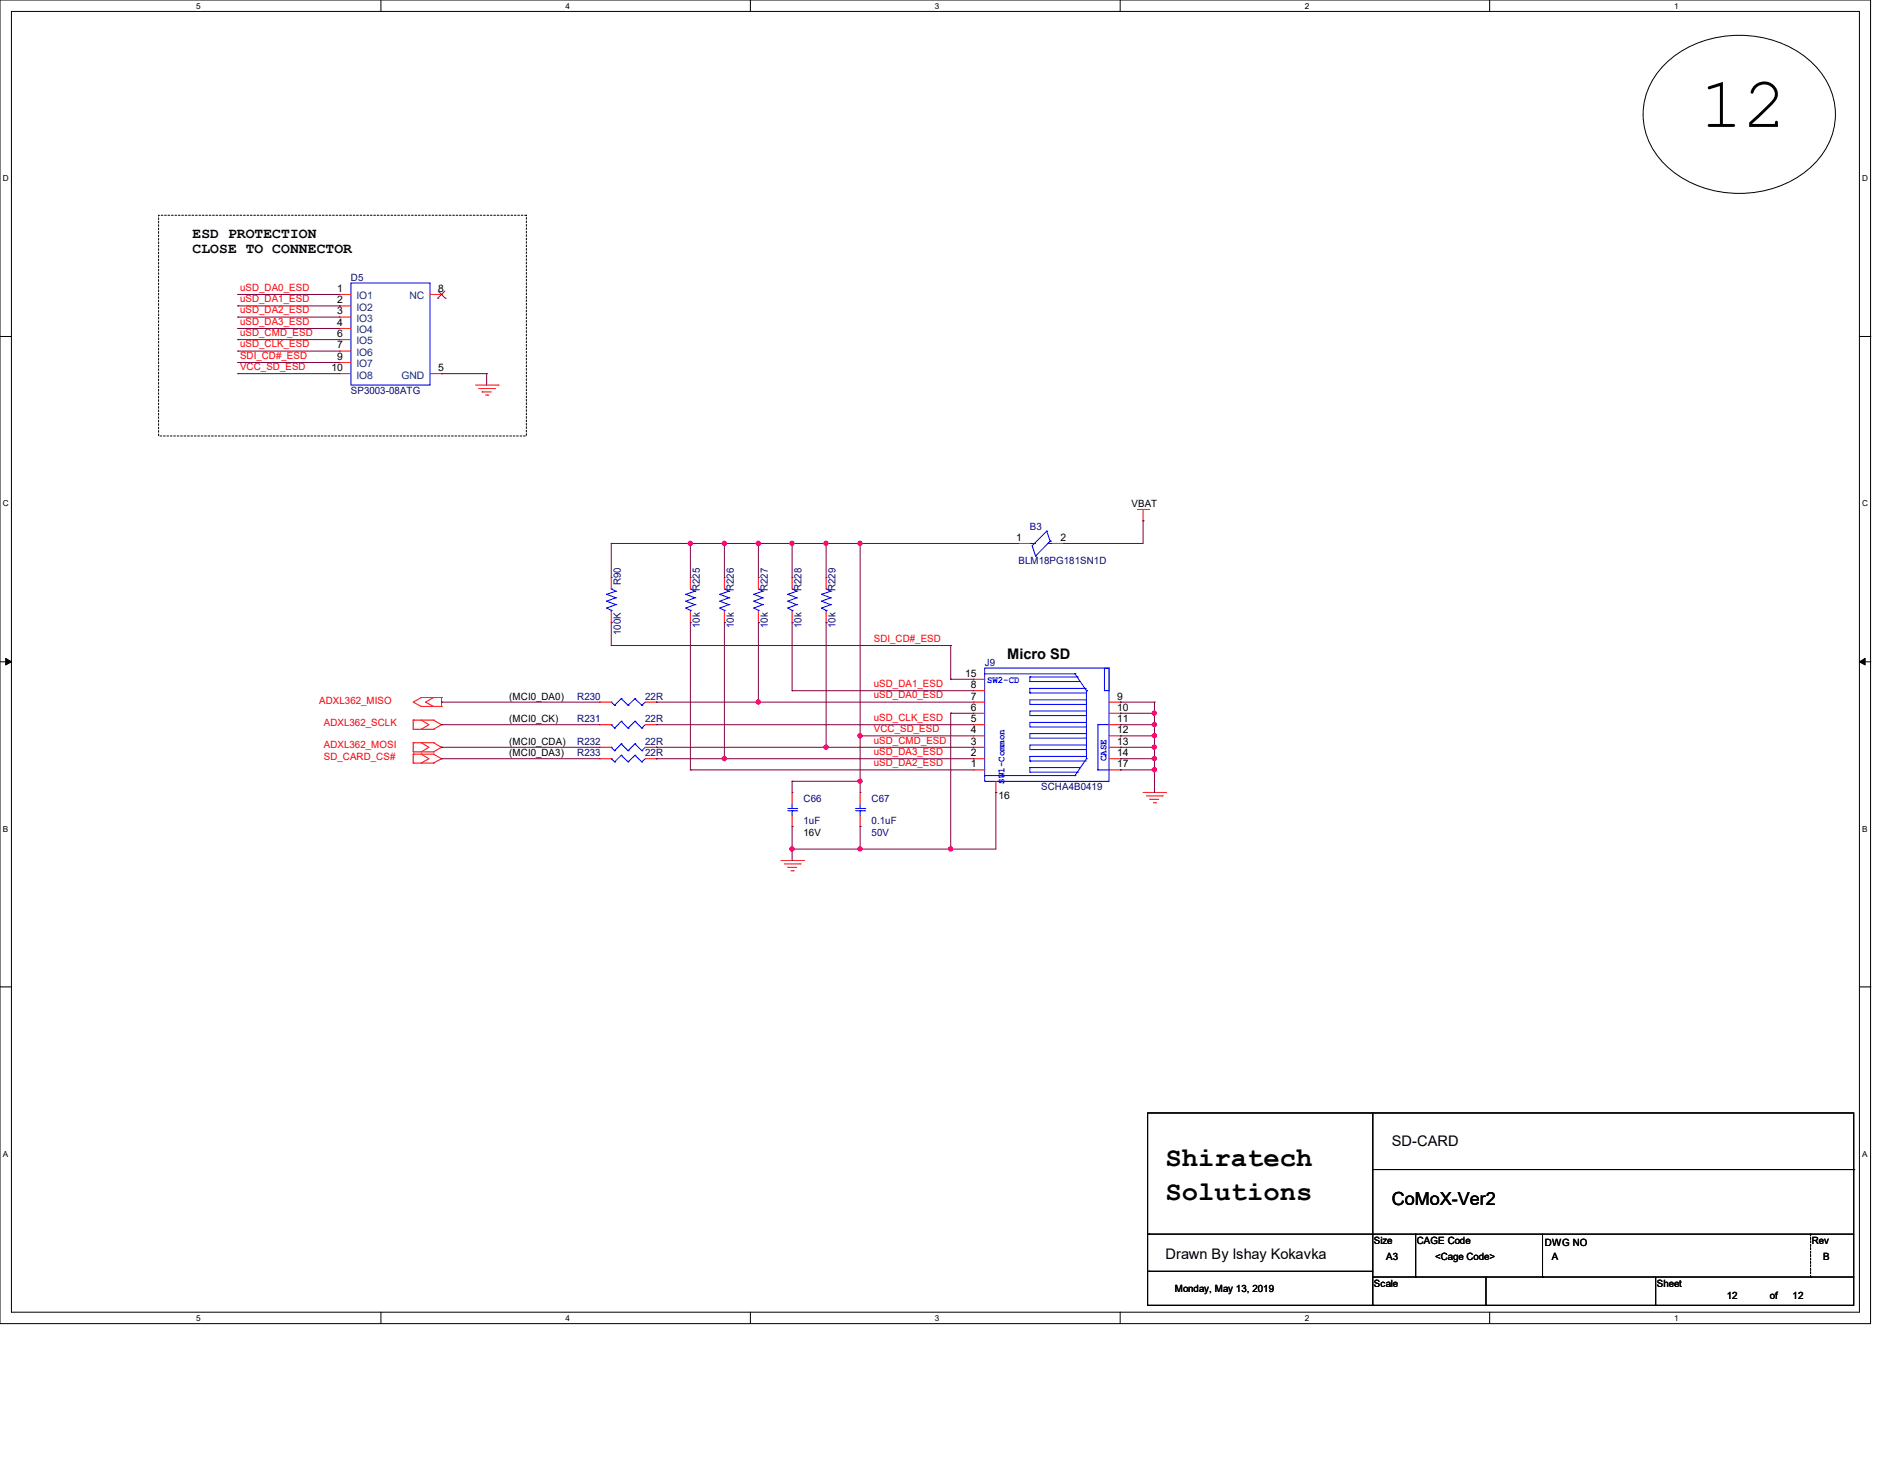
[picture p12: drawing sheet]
<svg xmlns="http://www.w3.org/2000/svg" width="279mm" height="216mm" viewBox="0 0 279 216" stroke-linecap="round" stroke-linejoin="round" font-family="sans-serif">
<path d="M0 0h277.1v196h-277.1zM1.7 1.7h273.8v192.6h-273.8z" fill="none" stroke="#000" stroke-width=".15"/>
<g fill="#fff">
<path d="M29 .2h.7v1.3h-.7z"/>
<path d="M29 194.5h.7v1.3h-.7z"/>
</g>
<path d="M56.4 0v1.7M56.4 194.3v1.7" fill="none" stroke="#000" stroke-width=".15"/>
<g fill="#fff">
<path d="M83.8 .2h.6v1.3h-.6z"/>
<path d="M83.8 194.5h.6v1.3h-.6z"/>
</g>
<path d="M111.2 0v1.7M111.2 194.3v1.7" fill="none" stroke="#000" stroke-width=".15"/>
<g fill="#fff">
<path d="M138.5 .2h.6v1.3h-.6z"/>
<path d="M138.5 194.5h.6v1.3h-.6z"/>
</g>
<path d="M165.9 0v1.7M165.9 194.3v1.7" fill="none" stroke="#000" stroke-width=".15"/>
<g fill="#fff">
<path d="M193.3 .2h.6v1.3h-.6z"/>
<path d="M193.3 194.5h.6v1.3h-.6z"/>
</g>
<path d="M220.7 0v1.7M220.7 194.3v1.7" fill="none" stroke="#000" stroke-width=".15"/>
<g fill="#fff">
<path d="M248 .2h.7v1.3h-.7z"/>
<path d="M248 194.5h.7v1.3h-.7z"/>
<path d="M.4 25.7h.9v1.4h-.9z"/>
<path d="M275.9 25.7h.8v1.4h-.8z"/>
<path d="M.4 73.9h.9v1.3h-.9z"/>
<path d="M275.9 73.9h.8v1.3h-.8z"/>
</g>
<path d="M0 49.8h1.7M275.5 49.8h1.7" fill="none" stroke="#000" stroke-width=".15"/>
<g fill="#fff">
<path d="M.4 122h.8v1.4h-.8z"/>
<path d="M275.9 122h.7v1.4h-.7z"/>
</g>
<path d="M0 98h1.7M275.5 98h1.7" fill="none" stroke="#000" stroke-width=".15"/>
<path d="M.8 97.5l.9 .5-.9 .5zM275.5 98l.8-.5v1z" fill="#000" stroke="#000" stroke-width=".15"/>
<g fill="#fff">
<path d="M.4 170.2h.8v1.3h-.8z"/>
<path d="M275.9 170.2h.7v1.3h-.7z"/>
</g>
<g fill="none" stroke="#000" stroke-width=".15">
<path d="M247.1 9.1a16.4 16.4 0 0 1 21.1 0 10.2 10.2 0 0 1 0 15.7 16.4 16.4 0 0 1-21.1 0 10.2 10.2 0 0 1 0-15.7zM0 146.1h1.7M275.5 146.1h1.7M170 164.8h104.6v28.5h-104.6zM203.4 173.2h71.2M203.4 164.8v28.5M274.6 173.2h.1M170.2 188.3h.1M170.2 182.8h.1M170.2 188.3h33.2M170.2 182.8h104.4M203.4 189.1h.1"/>
<path d="M203.4 193.3h.1M203.4 189.1h71.2M209.7 189.1h.1M209.7 182.8v6.3M220.1 193.3h.1M220.1 189.1v4.2M228.5 189.1h.1M228.5 182.8v6.3M245.3 193.3h.1M245.3 189.1v4.2"/>
</g>
<path d="M23.5 31.9h54.5v32.7h-54.5zM268.2 182.8v6.3M268.2 189.1h.1" fill="none" stroke="#000" stroke-width=".15" stroke-dasharray=".3"/>
<g fill="none" stroke="#f00" stroke-width=".15">
<path d="M50.3 43.6h.1M50.3 45.3h.1M50.3 46.9h.1M50.3 48.6h.1M50.3 50.3h.1M50.3 52h.1M50.3 53.7h.1M50.3 55.3h.1M50.3 43.6h1.7M50.3 45.3h1.7M50.3 46.9h1.7M50.3 48.6h1.7"/>
<path d="M50.3 50.3h1.7M50.3 52h1.7M50.3 53.7h1.7M50.3 55.3h1.7M63.7 43.6h1.7M63.7 55.3h1.7M65.4 43.6h.1M65.4 55.3h.1M70.4 57h3.4M70.9 57.5h2.4M71.4 58h.1M71.4 58h1.4"/>
<path d="M71.9 58.5h.4M72.3 58.5h.1M73.3 57.5h.1M73.8 57h.1M168.5 75.4h1.7M169.3 77.1h.1M169.3 75.4v1.7M170.2 75.4h.1M90.6 85.5h.1M90.6 92.2h.1M90.6 85.5v1.7M90.6 90.6v1.6"/>
<path d="M102.3 85.5h.1M102.3 92.2h.1M102.3 85.5v1.7M102.3 90.6v1.6M107.3 85.5h.1M107.3 92.2h.1M107.3 85.5v1.7M107.3 90.6v1.6M112.4 85.5h.1M112.4 92.2h.1M112.4 85.5v1.7M112.4 90.6v1.6"/>
<path d="M117.3 85.5h.1M117.3 92.2h.1M117.3 85.5v1.7M117.3 90.6v1.6M122.4 85.5h.1M122.4 92.2h.1M122.4 85.5v1.7M122.4 90.6v1.6M150.9 80.5h.1M150.9 80.5h1.7M155.9 80.5h1.7M157.6 80.5h.1"/>
<path d="M61.2 111.7h.1M61.2 113h.1M61.2 110h.1M61.2 111.3h.1M61.2 106.6h.1M61.2 108h.1M61.2 106.6v1.4M61.2 110v1.3M61.2 111.7v1.3M61.2 111.7h3M61.2 113h3M61.2 110h3"/>
<path d="M61.2 111.3h3M61.2 106.6h3M61.2 108h3M62.4 103.3h.1M62.4 104.6h.1M62.4 111.7h.1M62.4 113h.1M62.4 110h.1M62.4 111.3h.1M62.4 106.6h.1M62.4 108h.1M62.4 103.3l-1.2 .7 1.2 .6"/>
<path d="M62.4 103.3h3M62.4 104.6h3M62.4 111.7l1.1 .7-1.1 .6M62.4 110l1.1 .7-1.1 .6M62.4 106.6l1.1 .7-1.1 .7M64.2 103.3h.1M64.2 104.6h.1M64.2 111.7h.1M64.2 113h.1M64.2 110h.1M64.2 111.3h.1M64.2 106.6h.1"/>
<path d="M64.2 108h.1M64.2 103.3l-1.2 .7 1.2 .6M64.2 111.7l1.2 .7-1.2 .6M64.2 110l1.2 .7-1.2 .6M64.2 106.6l1.2 .7-1.2 .7M65.4 103.3h.1M65.4 104.6h.1M65.4 103.3v1.3M88.9 104h.1M88.9 107.3h.1M88.9 110.7h.1M88.9 112.4h.1"/>
<path d="M88.9 104h1.7M88.9 107.3h1.7M88.9 110.7h1.7M88.9 112.4h1.7M95.6 104h1.6M95.6 107.3h1.6M95.6 110.7h1.6M95.6 112.4h1.6M97.2 104h.1M97.2 107.3h.1M97.2 110.7h.1M97.2 112.4h.1"/>
<path d="M117.3 117.3h.1M117.3 117.3v1.7M127.4 117.3h.1M127.4 117.3v1.7M144.2 102.3h.1M144.2 107.3h.1M144.2 104h.1M144.2 105.6h.1M144.2 109h.1M144.2 110.7h.1M144.2 112.4h.1M144.2 114h.1"/>
<path d="M144.2 100.6h.1M144.2 104h1.7M144.2 107.3h1.7M144.2 110.7h1.7M144.2 102.3h1.7M144.2 105.6h1.7M144.2 109h1.7M144.2 112.4h1.7M144.2 114h1.7M144.2 100.6h1.7M147.5 117.3h.1M147.5 115.7v1.6"/>
<path d="M164.3 104h1.7M164.3 107.3h1.7M164.3 110.7h1.7M164.3 105.6h1.7M164.3 109h1.7M164.3 112.4h1.7M164.3 114h1.7M166 105.6h.1M166 104h.1M166 107.3h.1M166 109h.1M166 110.7h.1"/>
<path d="M166 112.4h.1M166 114h.1M169.3 117.3h3.4M169.8 117.9h2.4M170.3 118.4h.1M170.3 118.4h1.4M170.9 118.9h.3M171.2 118.9h.1M172.2 117.9h.1M172.7 117.3h.1M115.7 127.4h3.3M116.2 127.9h2.3"/>
<path d="M116.7 128.4h.1M116.7 128.4h1.3M117.2 128.9h.3M117.3 122.4h.1M117.3 120.7v1.7M117.5 128.9h.1M118.5 127.9h.1M119 127.4h.1M127.4 122.4h.1M127.4 120.7v1.7"/>
</g>
<g fill="none" stroke="#00f" stroke-width=".15">
<path d="M52 41.9h11.7v15.1h-11.7zM155.1 78.7h.1M155.1 78.7l-2.2 2.1 .5 1.5M155.1 78.7l.5 1.4M89.9 90h.1M89.9 89h.1M89.9 88h.1M89.9 90l.7 .4M89.9 89l1.3 .5M89.9 88l1.3 .5M90.6 87.2h.1M90.6 90.4h.1"/>
<path d="M90.6 87.2l.6 .3M90.6 90.4v.2M91.2 89.5h.1M91.2 88.5h.1M91.2 87.5h.1M91.2 89.5l-1.3 .5M91.2 88.5l-1.3 .5M91.2 87.5l-1.3 .5M101.6 90h.1M101.6 89h.1M101.6 88h.1M101.6 90l.7 .4"/>
<path d="M101.6 89l1.4 .5M101.6 88l1.4 .5M102.3 87.2h.1M102.3 90.4h.1M102.3 87.2l.7 .3M102.3 90.4v.2M103 89.5h.1M103 88.5h.1M103 87.5h.1M103 89.5l-1.4 .5M103 88.5l-1.4 .5M103 87.5l-1.4 .5"/>
<path d="M106.6 90h.1M106.6 89h.1M106.6 88h.1M106.6 90l.7 .4M106.6 89l1.4 .5M106.6 88l1.4 .5M107.3 87.2h.1M107.3 90.4h.1M107.3 87.2l.7 .3M107.3 90.4v.2M108 89.5h.1M108 88.5h.1"/>
<path d="M108 87.5h.1M108 89.5l-1.4 .5M108 88.5l-1.4 .5M108 87.5l-1.4 .5M111.7 90h.1M111.7 89h.1M111.7 88h.1M111.7 90l.7 .4M111.7 89l1.3 .5M111.7 88l1.3 .5M112.4 87.2h.1M112.4 90.4h.1"/>
<path d="M112.4 87.2l.6 .3M112.4 90.4v.2M113 89.5h.1M113 88.5h.1M113 87.5h.1M113 89.5l-1.3 .5M113 88.5l-1.3 .5M113 87.5l-1.3 .5M116.7 90h.1M116.7 89h.1M116.7 88h.1M116.7 90l.6 .4"/>
<path d="M116.7 89l1.3 .5M116.7 88l1.3 .5M117.3 87.2h.1M117.3 90.4h.1M117.3 87.2l.7 .3M117.3 90.4v.2M118 89.5h.1M118 88.5h.1M118 87.5h.1M118 89.5l-1.3 .5M118 88.5l-1.3 .5M118 87.5l-1.3 .5"/>
<path d="M121.7 90h.1M121.7 89h.1M121.7 88h.1M121.7 90l.7 .4M121.7 89l1.4 .5M121.7 88l1.4 .5M122.4 87.2h.1M122.4 90.4h.1M122.4 87.2l.7 .3M122.4 90.4v.2M123.1 89.5h.1M123.1 88.5h.1"/>
<path d="M123.1 87.5h.1M123.1 89.5l-1.4 .5M123.1 88.5l-1.4 .5M123.1 87.5l-1.4 .5M145.9 98.9h18.4v16.8h-18.4zM145.9 99.8h13.4M152.6 80.5h.6M153.2 80.5h.1M153.4 82.3h.1M155.2 80.5h.7M155.6 80.1h.1M155.6 80.1l-2.2 2.2"/>
<path d="M155.9 80.5h.1M159.3 99.8h.1M159.3 99.8l1.7 2.5M163.6 98.9h.7v3.4h-.7zM90.6 104h.1M90.6 107.3h.1M90.6 110.7h.1M90.6 112.4h.1M90.6 104l.5 .4M90.6 107.3l.5 .5M90.6 110.7l.5 .5M90.6 112.4l.5 .4"/>
<path d="M91.1 104.4h.1M91.1 107.8h.1M91.1 111.2h.1M91.1 112.8h.1M92 103.5h.1M92 106.8h.1M92 110.2h.1M92 111.8h.1M92 103.5l1 .9M92 103.5l-.9 .9M92 106.8l1 1M92 106.8l-.9 1"/>
<path d="M92 110.2l1 1M92 110.2l-.9 1M92 111.8l1 1M92 111.8l-.9 1M93 104.4h.1M93 107.8h.1M93 111.2h.1M93 112.8h.1M94.1 103.5h.1M94.1 106.8h.1M94.1 110.2h.1M94.1 111.8h.1"/>
<path d="M94.1 103.5l1 .9M94.1 103.5l-1.1 .9M94.1 106.8l1 1M94.1 106.8l-1.1 1M94.1 110.2l1 1M94.1 110.2l-1.1 1M94.1 111.8l1 1M94.1 111.8l-1.1 1M95.1 104.4h.1M95.1 107.8h.1M95.1 111.2h.1M95.1 112.8h.1"/>
<path d="M95.6 104l-.5 .4M95.6 107.3l-.5 .5M95.6 110.7l-.5 .5M95.6 112.4l-.5 .4M116.7 119.7h1.3M117.3 119.7h.1M117.3 119v.7M118 119.7h.1M126.7 119.7h1.4M127.4 119.7h.1M127.4 119v.7M128.1 119.7h.1"/>
<path d="M145.9 114.9h13.4M152.6 103.6h8.4v.7h-8.4zM152.6 105.3h8.4v.7h-8.4zM152.6 107h8.4v.7h-8.4zM152.6 108.6h8.4v.7h-8.4zM152.6 110.3h8.4v.7h-8.4zM152.6 112h.1M152.6 112.7h.1M152.6 101.9h.1M152.6 102.6h.1M152.6 113.7h.1M152.6 114.3h.1"/>
<path d="M152.6 100.9h.1M152.6 100.2h.1M152.6 112h8.4M152.6 100.2v.7M152.6 101.9v.7M152.6 112v.7M152.6 113.7v.6M152.6 112.7h8.2M152.6 101.9h8.2M152.6 102.6h8.4M152.6 113.7h7.3M152.6 114.3h7"/>
<path d="M152.6 100.9h7.3M152.6 100.2h7M159.3 114.9h.1M159.6 114.3h.1M159.6 100.2h.1M160.8 112.7h.1M160.8 101.9h.1M161 102.3h.1M161 112.4h.1M161 112.4l-1.7 2.5M161 102.3v10.1M162.6 107.3h.1"/>
<path d="M162.6 114h.1M162.6 107.3h1.7M162.6 107.3v6.7M162.6 114h1.7M164.3 114h.1M116.7 120.1h1.3M117.3 120.1h.1M117.3 120.1v.6M118 120.1h.1M126.7 120.1h1.4M127.4 120.1h.1M127.4 120.1v.6"/>
<path d="M128.1 120.1h.1"/>
</g>
<path d="M64.9 44.2h.1M64.9 43.1l1.1 1.1M65.9 43.1l-1 1.1M66 44.2h.1" fill="none" stroke="#804000" stroke-width=".15"/>
<g fill="none" stroke="#800040" stroke-width=".15">
<path d="M35.2 43.6h.1M35.2 45.3h.1M35.2 46.9h.1M35.2 48.6h.1M35.2 50.3h.1M35.2 52h.1M35.2 53.7h.1M35.2 55.3h.1M35.2 43.6h15.1M35.2 45.3h15.1M35.2 46.9h15.1M35.2 48.6h15.1"/>
<path d="M35.2 50.3h15.1M35.2 52h15.1M35.2 53.7h15.1M35.2 55.3h15.1M65.4 55.3h.1M65.4 55.3h6.7M72.1 55.3h.1M72.1 55.3v1.7M169.3 77.1h.1M169.3 77.1v3.4h-11.7M90.6 80.5h.1M90.6 92.2h.1"/>
<path d="M90.6 95.6h.1M90.6 80.5v5M90.6 92.2v3.4M90.6 80.5h60.3M90.6 95.6h50.2M102.3 80.5h.1M102.3 92.2h.1M102.3 80.5v5M102.3 92.2v21.8M107.3 80.5h.1M107.3 92.2h.1M107.3 80.5v5"/>
<path d="M107.3 92.2v20.2M112.4 80.5h.1M112.4 92.2h.1M112.4 80.5v5M112.4 92.2v11.8M117.3 80.5h.1M117.3 92.2h.1M117.3 80.5v5M117.3 92.2v10.1M122.4 80.5h.1M122.4 92.2h.1M122.4 80.5v5"/>
<path d="M122.4 92.2v18.5M127.4 80.5h.1M127.4 80.5v36.8M140.8 95.6h.1M140.8 95.6v5M157.6 80.5h.1M65.4 104h.1M65.4 107.3h.1M65.4 110.7h.1M65.4 112.4h.1M65.4 104h23.5M65.4 107.3h23.5"/>
<path d="M65.4 110.7h23.5M65.4 112.4h23.5M97.2 104h.1M97.2 107.3h.1M97.2 110.7h.1M97.2 112.4h.1M97.2 104h47M97.2 107.3h47M97.2 110.7h47M97.2 112.4h47M102.3 114h.1M102.3 114h41.9"/>
<path d="M107.3 112.4h.1M112.4 104h.1M117.3 102.3h.1M117.3 115.7h.1M117.3 115.7v1.6M117.3 102.3h26.9M117.3 115.7h10.1M122.4 110.7h.1M127.4 109h.1M127.4 115.7h.1M127.4 109h16.8M140.8 100.6h.1"/>
<path d="M140.8 105.6h.1M140.8 105.6v20.1M140.8 100.6h3.4M140.8 105.6h3.4M147.5 117.3h.1M147.5 117.3v8.4h-30.2M166 104h.1M166 105.6h.1M166 107.3h.1M166 109h.1M166 110.7h.1M166 112.4h.1"/>
<path d="M166 114h.1M166 104h5M166 105.6h5M166 107.3h5M166 109h5M166 110.7h5M166 112.4h5M166 114h5M171 104h.1M171 105.6h.1M171 107.3h.1M171 109h.1"/>
<path d="M171 110.7h.1M171 112.4h.1M171 114h.1M171 104v13.3M117.3 122.4h.1M117.3 125.7h.1M117.3 122.4v5M127.4 122.4h.1M127.4 125.7h.1M127.4 122.4v3.3M140.8 125.7h.1"/>
</g>
<g fill="#f0f" stroke="#f0f" stroke-width=".15">
<circle cx="107.3" cy="80.5" r=".32"/>
<circle cx="102.3" cy="80.5" r=".32"/>
<circle cx="117.3" cy="80.5" r=".32"/>
<circle cx="112.3" cy="80.5" r=".32"/>
<circle cx="127.4" cy="108.9" r=".32"/>
<circle cx="127.4" cy="80.5" r=".32"/>
<circle cx="122.4" cy="110.6" r=".32"/>
<circle cx="112.3" cy="103.9" r=".32"/>
<circle cx="171" cy="105.6" r=".32"/>
<circle cx="171" cy="107.3" r=".32"/>
<circle cx="127.4" cy="115.7" r=".32"/>
<circle cx="171" cy="108.9" r=".32"/>
<circle cx="171" cy="112.3" r=".32"/>
<circle cx="171" cy="110.6" r=".32"/>
<circle cx="107.3" cy="112.3" r=".32"/>
<circle cx="171" cy="114" r=".32"/>
<circle cx="117.3" cy="125.7" r=".32"/>
<circle cx="140.8" cy="125.7" r=".32"/>
<circle cx="127.4" cy="125.7" r=".32"/>
<circle cx="122.4" cy="80.5" r=".32"/>
</g>
<text font-size="10.7" x="251.8" y="18.8">12</text>
<g font-size="4">
<text x="172.7" y="172.7">Shiratech</text>
<text x="172.7" y="177.8">Solutions</text>
</g>
<text font-size="2.7" x="206.2" y="178.4">CoMoX-Ver2</text>
<g font-size="2.2">
<text x="28.5" y="35.3">ESD PROTECTION</text>
<text x="28.5" y="37.5">CLOSE TO CONNECTOR</text>
<text x="149.2" y="97.6">Micro SD</text>
<text x="206.2" y="169.6">SD-CARD</text>
<text x="172.7" y="186.4">Drawn By Ishay Kokavka</text>
</g>
<g font-size="1.5" fill="#000080">
<text x="52" y="41.6">D5</text>
<text x="52" y="58.4">SP3003-08ATG</text>
<text x="150.9" y="83.5">BLM18PG181SN1D</text>
<text x="152.6" y="78.5">B3</text>
<text x="91.9" y="86.7" transform="rotate(-90 91.9 86.7)">R90</text>
<text x="103.7" y="87.5" transform="rotate(-90 103.7 87.5)">R225</text>
<text x="108.7" y="87.5" transform="rotate(-90 108.7 87.5)">R226</text>
<text x="113.8" y="87.5" transform="rotate(-90 113.8 87.5)">R227</text>
<text x="118.7" y="87.5" transform="rotate(-90 118.7 87.5)">R228</text>
<text x="123.8" y="87.5" transform="rotate(-90 123.8 87.5)">R229</text>
<text x="91.9" y="94.1" transform="rotate(-90 91.9 94.1)">100K</text>
<text x="103.7" y="93" transform="rotate(-90 103.7 93)">10k</text>
<text x="108.7" y="93" transform="rotate(-90 108.7 93)">10k</text>
<text x="113.8" y="93" transform="rotate(-90 113.8 93)">10k</text>
<text x="118.7" y="93" transform="rotate(-90 118.7 93)">10k</text>
<text x="123.8" y="93" transform="rotate(-90 123.8 93)">10k</text>
<text x="145.9" y="98.6">J9</text>
<text x="85.5" y="103.6">R230</text>
<text x="85.5" y="107">R231</text>
<text x="95.6" y="103.6">22R</text>
<text x="95.6" y="107">22R</text>
<text x="85.5" y="110.3">R232</text>
<text x="85.5" y="112">R233</text>
<text x="95.6" y="110.3">22R</text>
<text x="95.6" y="112">22R</text>
<text x="119" y="118.7">C66</text>
<text x="129.1" y="118.7">C67</text>
<text x="154.3" y="117.1">SCHA4B0419</text>
<text x="119" y="122.1">1uF</text>
<text x="129.1" y="122.1">0.1uF</text>
<text x="129.1" y="123.7">50V</text>
</g>
<g font-size="1.5" fill="#f00">
<text x="35.6" y="43.1">uSD_DA0_ESD</text>
<text x="35.6" y="44.7">uSD_DA1_ESD</text>
<text x="35.6" y="46.4">uSD_DA2_ESD</text>
<text x="35.6" y="48.1">uSD_DA3_ESD</text>
<text x="35.6" y="49.7">uSD_CMD_ESD</text>
<text x="35.6" y="51.4">uSD_CLK_ESD</text>
<text x="35.6" y="53.1">SDI_CD#_ESD</text>
<text x="35.6" y="54.8">VCC_SD_ESD</text>
<text x="129.5" y="95">SDI_CD#_ESD</text>
<text x="129.5" y="101.7">uSD_DA1_ESD</text>
<text x="47.3" y="104.3">ADXL362_MISO</text>
<text x="48" y="107.5">ADXL362_SCLK</text>
<text x="129.5" y="103.4">uSD_DA0_ESD</text>
<text x="129.5" y="106.8">uSD_CLK_ESD</text>
<text x="48" y="112.5">SD_CARD_CS#</text>
<text x="48" y="110.8">ADXL362_MOSI</text>
<text x="129.5" y="108.4">VCC_SD_ESD</text>
<text x="129.5" y="110.1">uSD_CMD_ESD</text>
<text x="129.5" y="111.8">uSD_DA3_ESD</text>
<text x="129.5" y="113.5">uSD_DA2_ESD</text>
</g>
<g font-size="1.5">
<text x="50" y="43.2">1</text>
<text x="50" y="44.9">2</text>
<text x="50" y="46.6">3</text>
<text x="64.9" y="43.2">8</text>
<text x="50" y="48.3">4</text>
<text x="50" y="49.9">6</text>
<text x="50" y="51.6">7</text>
<text x="50" y="53.3">9</text>
<text x="49.1" y="54.9">10</text>
<text x="64.9" y="54.9">5</text>
<text x="167.6" y="75.1">VBAT</text>
<text x="150.5" y="80.1">1</text>
<text x="157.1" y="80.1">2</text>
<text x="143" y="100.2">15</text>
<text x="143.8" y="101.9">8</text>
<text x="75.4" y="107">(MCI0_CK)</text>
<text x="75.4" y="103.6">(MCI0_DA0)</text>
<text x="143.8" y="106.9">5</text>
<text x="143.8" y="103.6">7</text>
<text x="143.8" y="105.2">6</text>
<text x="165.5" y="105.2">10</text>
<text x="165.5" y="103.6">9</text>
<text x="165.5" y="106.9">11</text>
<text x="75.4" y="112">(MCI0_DA3)</text>
<text x="75.4" y="110.3">(MCI0_CDA)</text>
<text x="143.8" y="108.6">4</text>
<text x="143.8" y="110.3">3</text>
<text x="143.8" y="112">2</text>
<text x="143.8" y="113.6">1</text>
<text x="165.5" y="108.6">12</text>
<text x="165.5" y="110.3">13</text>
<text x="165.5" y="112">14</text>
<text x="165.5" y="113.6">17</text>
<text x="147.9" y="118.3">16</text>
<text x="119" y="123.7">16V</text>
<text x="203.5" y="184.3">Size</text>
<text x="209.9" y="184.3">CAGE Code</text>
<text x="228.9" y="184.4">DWG NO</text>
<text x="268.4" y="184.3">Rev</text>
<text x="174" y="191.3">Monday, May 13, 2019</text>
<text x="203.5" y="190.6">Scale</text>
<text x="205.4" y="186.6">A3</text>
<text x="212.6" y="186.6">&lt;Cage Code&gt;</text>
<text x="229.9" y="186.6">A</text>
<text x="245.4" y="190.6">Sheet</text>
<text x="270.1" y="186.6">B</text>
<text x="255.8" y="192.3">12</text>
<text x="262.2" y="192.3">of</text>
<text x="265.6" y="192.3">12</text>
</g>
<g font-size="1.5" fill="#004080">
<text x="52.8" y="44.3">IO1</text>
<text x="52.8" y="46">IO2</text>
<text x="52.8" y="47.7">IO3</text>
<text x="60.7" y="44.3">NC</text>
<text x="52.8" y="49.4">IO4</text>
<text x="52.8" y="51">IO5</text>
<text x="52.8" y="52.7">IO6</text>
<text x="52.8" y="54.4">IO7</text>
<text x="52.8" y="56">IO8</text>
<text x="59.5" y="56">GND</text>
</g>
<g font-size="1.5" fill="#00f">
<text x="146.2" y="101.2">SW2-CD</text>
<text x="163.9" y="112.7" transform="rotate(-90 163.9 112.7)">CASE</text>
<text x="148.8" y="116" transform="rotate(-90 148.8 116)">SW1-Common</text>
</g>
<g font-size="1.2">
<text x="29" y="1.3">5</text>
<text x="83.8" y="1.3">4</text>
<text x="138.5" y="1.3">3</text>
<text x="193.3" y="1.3">2</text>
<text x="248" y="1.3">1</text>
<text x=".4" y="26.8">D</text>
<text x="275.9" y="26.8">D</text>
<text x=".4" y="75">C</text>
<text x="275.9" y="75">C</text>
<text x=".4" y="123.1">B</text>
<text x="275.9" y="123.1">B</text>
<text x=".4" y="171.3">A</text>
<text x="275.9" y="171.3">A</text>
<text x="29" y="195.6">5</text>
<text x="83.8" y="195.6">4</text>
<text x="138.5" y="195.6">3</text>
<text x="193.3" y="195.6">2</text>
<text x="248" y="195.6">1</text>
</g>
</svg>
